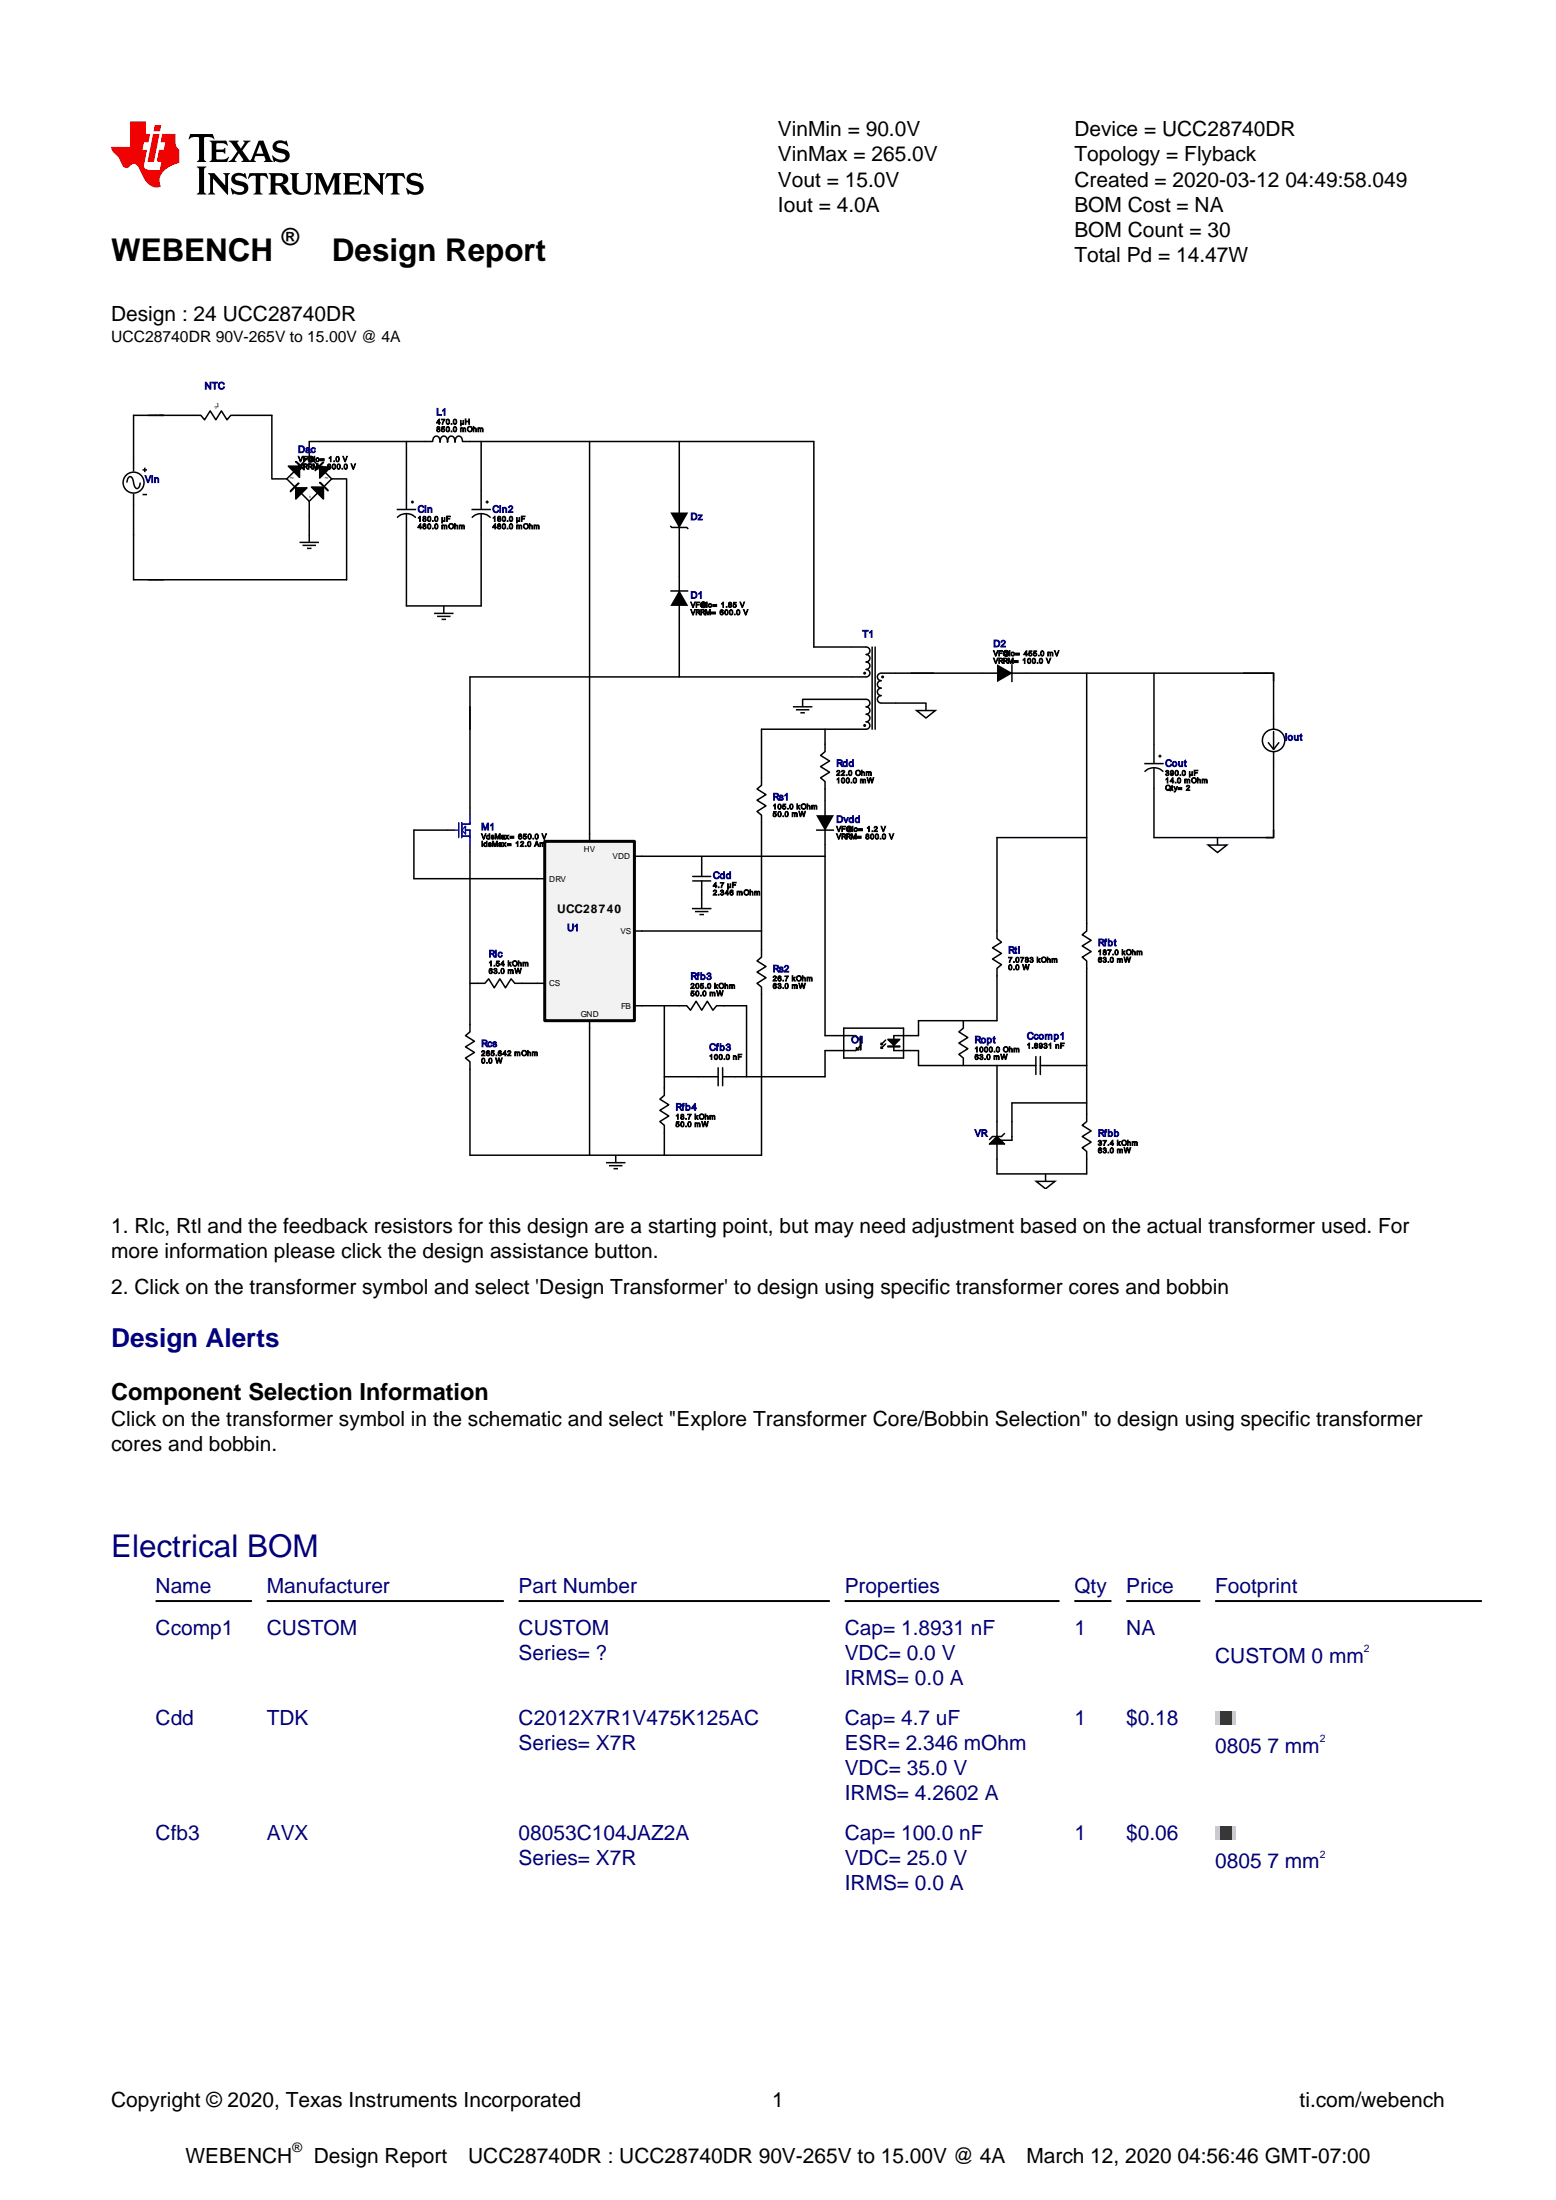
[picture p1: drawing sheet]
<svg xmlns="http://www.w3.org/2000/svg" width="210mm" height="297mm" viewBox="0 0 210 297" stroke-linecap="round" stroke-linejoin="round" font-family="sans-serif">
<path d="M55.2 23.5a.81 .81 0 0 0-.3 .9 .81 .81 0 0 0 .8 .6l.7 .2 .2 .3a.65 .65 0 0 1-1 .4l-.3-.1-.4-.5-.1 .1 .2 .9h.2l.1-.2a1.41 1.41 0 0 0 1.8-.4 .87 .87 0 0 0-.8-1.2l-.7-.2-.2-.2a.57 .57 0 0 1 .8-.4l.7 .5 .1-.1-.2-.7h-.2v.1a1.29 1.29 0 0 0-1.4 0zM52.2 23.4l-.2 .7v.1a.78 .78 0 0 1 1-.5v2.1v.2l-.3 .2v.1h1.2v-.1l-.2-.2-.1-.2 .1-2.1a.83 .83 0 0 1 .9 .5l.1-.1-.2-.7zM49 23.4l.2 .3 .1 .1v2l-.1 .2-.2 .3h.9l-.2-.3-.1-.2 .1-1.7 1.9 2.2h.1v-2.5l.2-.4h-.9l.3 .2v1.4l-1.5-1.6zM46.3 23.4l.2 .2 .1 .2v2l-.1 .2-.2 .3h2.3l.3-.7-.1-.1a1.45 1.45 0 0 1-1.6 .4v-1h.9l.2 .2h.1v-.8h-.1l-.2 .3h-.9v-.7v-.1l.2-.1a1.25 1.25 0 0 1 1.3 .4l.1-.1-.3-.6zM42.4 23.4l.2 .2 .1 .2v2l-.1 .2-.2 .3h.9l-.3-.3v-.2v-1.8l1.1 2.3 1-2.3v1.8v.2l-.2 .3h1.2l-.3-.3v-.2v-2v-.2l.3-.2h-1.1l-.8 1.8-.8-1.8zM39.2 23.4v.1l.2 .1v.2v1.5a1.24 1.24 0 0 0 1.7 1 .9 .9 0 0 0 .8-1l.1-1.7 .2-.2h-1l.3 .2v.2v1.5a.76 .76 0 0 1-.6 .7 .76 .76 0 0 1-.8-.4v-1.8v-.2l.2-.2zM37.2 23.8a1.01 1.01 0 0 1 1 .1 .52 .52 0 0 1 0 .6 .52 .52 0 0 1-.5 .2h-.5zM36.3 23.4l.2 .2v.2v2v.2l-.2 .3h1.2v-.1l-.3-.2v-.9a.71 .71 0 0 1 .9 .6 .83 .83 0 0 0 1.3 .4 1.13 1.13 0 0 1-.7-.7l-.6-.5a.76 .76 0 0 0 .8-.7 .76 .76 0 0 0-.8-.8zM33.7 23.4l-.2 .7v.1a.78 .78 0 0 1 1-.5v2.1v.2l-.3 .2v.1h1.2v-.1l-.2-.2-.1-.2 .1-2.1a.83 .83 0 0 1 .9 .5l.1-.1-.2-.7zM31.5 23.5a.81 .81 0 0 0-.3 .9 .81 .81 0 0 0 .8 .6l.8 .2 .2 .3a.65 .65 0 0 1-1 .4l-.3-.1-.5-.5-.1 .1 .3 .9h.1l.1-.2a1.41 1.41 0 0 0 1.9-.4 .87 .87 0 0 0-.9-1.2l-.7-.2-.2-.2a.57 .57 0 0 1 .9-.4l.6 .5 .1-.1-.2-.7h-.1l-.1 .1a1.29 1.29 0 0 0-1.4 0zM28.1 23.4l.3 .4v2l-.1 .2-.2 .3h.9l-.2-.3-.1-.2 .1-1.7 1.9 2.2h.1v-2.5l.2-.4h-.9l.3 .2v1.4l-1.5-1.6zM26.6 22.5v.1l.2 .1 .1 .3v2.8l-.1 .2-.2 .2v.1h1.3v-.1l-.3-.2-.1-.2v-2.8l.1-.3 .3-.2zM37.1 19.2a.81 .81 0 0 0-.3 .9 .81 .81 0 0 0 .8 .5l.7 .2 .2 .3a.64 .64 0 0 1-.9 .4l-.3-.1-.5-.4h-.1l.2 .9h.2l.1-.2a1.4 1.4 0 0 0 1.8-.4 .87 .87 0 0 0-.8-1.2l-.7-.2-.2-.2a.57 .57 0 0 1 .8-.4l.7 .5 .1-.1-.2-.7h-.2v.1a1.28 1.28 0 0 0-1.4 .1zM35.1 19.5l.4 1.2h-.9zM30.9 19v.1l.4 .3 .7 1-.6 1-.2 .2-.4 .2v.1h1.1l-.2-.3 .5-.9 .6 .9-.2 .2v.1h1.9l-.2-.3 .2-.5h1.2l.1 .5-.2 .3h1.2l-.3-.5-1-2.4h-.6l-.9 2.3-.3 .4-1-1.4 .6-.9 .5-.3v-.1h-1l.2 .2-.5 .9-.5-.8 .2-.3zM28.3 19l.2 .2 .1 .3v1.9l-.1 .2-.2 .3h2.3l.3-.7-.1-.1a1.45 1.45 0 0 1-1.6 .4v-1l.9 .1 .2 .2h.1v-.8h-.1l-.2 .2h-.9v-.7v-.1l.2-.1a1.25 1.25 0 0 1 1.3 .4l.1-.1-.3-.6zM25.7 18.1l-.3 .7h.1a1.15 1.15 0 0 1 1.3-.3l.1 2.9-.1 .2-.2 .3h1.2l-.2-.3-.1-.2v-2.7l.1-.2h.2a1.06 1.06 0 0 1 1.1 .3h.1l-.3-.7z" fill="#000"/>
<path d="M20.9 16.9l-.2 .8h.9l.2-.8zM20.7 18.1l-.8 3.8h.9l.7-3.8zM17.6 16.4v3.4h-2.6a2.07 2.07 0 0 0 .9 1.4l.4 .6a1.11 1.11 0 0 0 .8 .9l.3-.1a.73 .73 0 0 1 .6-.4 .73 .73 0 0 1 .7 .4l.2 .4a3.4 3.4 0 0 0 1.8 2.2 1.3 1.3 0 0 0 1 0 1.84 1.84 0 0 1 .8-2.4l.8-.5 .9-.3v-1.8a1.13 1.13 0 0 1-.5-1v-1.1h-1.8l-.2 1.1h.6l-.2 1h-.6l-.3 1.2a.38 .38 0 0 0 .2 .5h.4l-.2 1.1a4 4 0 0 1-2-.2 1.19 1.19 0 0 1-.1-1l.3-1.6h-.6l.2-1h.6l.3-1.1h-.6v-1.7z" fill="#f00000"/>
<g fill="none" stroke="#000" stroke-width=".2">
<path d="M41.7 59.6v2M36.7 64.6h2M38.7 64.6l1.3 1.4M38.9 62.9h1.5v1.5zM39.2 66.3l1-1h.1l-1.1 1.1zM39.9 65.9h1.5l-1.5 1.5zM39.9 62.3h.1l1 1v.1zM40 63.3l-1.3 1.3M40.3 66.3l1.4 1.4M40.4 73.2h2.6M40.8 73.6h1.8M41.4 74h.6"/>
<path d="M41.7 67.7v2M41.7 72.2v1M41.7 61.6l1.3 1.3M41.7 61.6l-1.2 1.2M42 65.8h1.7v1.6zM42.5 63.4l1.1-1h.1l-1.2 1.1zM43 66.4l-1.3 1.3M43.1 63h1.6l-1.6 1.5zM43.1 65.2h.1l1.1 1v.1zM43.6 63.4l1.2 1.2M44.8 64.6h2M44.8 64.6l-1.2 1.3"/>
<path d="M63.6 68.8h2.7M63.7 69.8a1.71 1.71 0 0 1 2.5 0M64.9 66.2v2.6M64.9 69.4v2.8M65.5 67.8h.4M65.7 67.6v.4M90.5 71l.2 .2h2l.2 .2M90.5 79.8h2.4M91.7 67.2v6M91.7 77.8v6M132.5 90.9h6.1M136.6 89.7v2.4"/>
<path d="M93.4 122.7h2.6M93.8 123.1h1.8M94.4 123.5h.6M94.7 121.7v1M94.2 145.4h2.7M96.9 144.1v2.5M97.5 145.4h2.8M97.5 144.1v2.5M137.1 143.8h2.7M139.8 142.6v2.5M140.4 143.8h2.7M140.4 142.6v2.5"/>
</g>
<path d="M39.9 65.9h1.5l-1.5 1.5zM38.9 62.9h1.5v1.5zM43.1 63h1.6l-1.6 1.5zM42 65.8h1.7v1.6zM91.7 79.7l1.2 2.1h-2.4zM90.5 69.2h2.4l-1.2 2.1zM134.6 89.7l2.1 1.2-2.1 1.2z" fill="#000"/>
<path d="M123.7 95.9h2.5l-1.2 1z" fill="#fff"/>
<path d="M123.7 95.9h2.5l-1.2 1zM125 94.9v1" fill="none" stroke="#000" stroke-width=".2"/>
<path d="M163.1 114.1h2.5l-1.3 1z" fill="#fff"/>
<g fill="none" stroke="#000" stroke-width=".2">
<path d="M26.1 56.1h1l.5 .6 .8-1.2 .7 1.2 .8-1.2 .7 1.2 .5-.6h1.1M57.4 59.6h1M58.4 59.6v-.1a.5 .5 0 0 1 .2-.5 .5 .5 0 0 1 .6 .1l.2 .6v-.2a.5 .5 0 0 1 .2-.5 .5 .5 0 0 1 .7 .1l.1 .6v-.2a.5 .5 0 0 1 .2-.5 .5 .5 0 0 1 .7 .1l.1 .6v-.2a.5 .5 0 0 1 .3-.5 .5 .5 0 0 1 .6 .1l.1 .5h1M21.1 78.3h1M53.5 68.8h2.7M53.6 69.8a1.71 1.71 0 0 1 2.5 0M54.9 66.2v2.6M54.9 69.4v2.8M55.5 67.8h.4M55.7 67.6v.4M58.6 82.8h2.6M59 83.2h1.8"/>
<path d="M59.6 83.6h.6M59.9 81.8v1M107 95.4h2.6M107.4 95.8h1.8M108 96.2h.6M108.3 94.4v1M114.9 87.3h2a.5 .5 0 0 1 .5 .6 .5 .5 0 0 1-.5 .5 .5 .5 0 0 1 .5 .5 .5 .5 0 0 1-.5 .5 .5 .5 0 0 1 .5 .5 .5 .5 0 0 1-.5 .5 .5 .5 0 0 1 .5 .5 .5 .5 0 0 1-.5 .5h-2M114.9 94.4h2a.5 .5 0 0 1 .5 .5 .5 .5 0 0 1-.5 .5 .5 .5 0 0 1 .5 .5 .5 .5 0 0 1-.5 .5 .5 .5 0 0 1 .5 .5 .5 .5 0 0 1-.5 .5 .5 .5 0 0 1 .5 .5 .5 .5 0 0 1-.5 .5h-2M117.7 87.3v11.1M118.1 87.3v11.1M120.9 90.9h-2a.5 .5 0 0 0-.5 .5 .5 .5 0 0 0 .5 .5 .5 .5 0 0 0-.5 .5 .5 .5 0 0 0 .5 .5 .5 .5 0 0 0-.5 .5 .5 .5 0 0 0 .5 .5 .5 .5 0 0 0-.5 .5 .5 .5 0 0 0 .5 .5h2M123 90.9h3"/>
<path d="M167.8 90.9h3.1M60.4 112.1h1M63.4 109v1M63.4 114.1v1M93.5 118.3h2.4M93.5 118.9h2.4M94.7 115.6v2.7M94.7 118.9v2.8M110.1 112.1h2.5M111.3 100.5v1l-.6 .5 1.3 .7-1.3 .8 1.3 .7-1.3 .8 .6 .5v1M111.3 108v6.1M154.4 103.1h2.7"/>
<path d="M154.5 104.1a1.71 1.71 0 0 1 2.5 0M155.7 100.5v2.6M155.7 103.7v2.8M156.3 102.1h.5M156.5 101.9v.4M163.1 114.1h2.5l-1.3 1zM164.3 113.1v1M170.9 113.1h1M64.4 132.7h1l.5-.6 .8 1.3 .8-1.3 .7 1.3 .8-1.3 .5 .6h1M102.8 128.2v1l-.6 .5 1.2 .8-1.2 .7 1.2 .8-1.2 .7 .6 .6v1M112.9 139.8h2.6l.6 .6M113.9 138.8h8v4h-8z"/>
<path d="M116.1 139.9h.1v1.8h-.1zM123 139.8h-2.4v2h2.4M130 137.8v1l-.6 .5 1.2 .8-1.2 .7 1.2 .8-1.2 .7 .6 .5v1M81.8 157h2.6M82.2 157.4h1.8M82.8 157.8h.6M83.1 156v1M89.7 146.9v1l-.6 .5 1.2 .7-1.2 .8 1.2 .8-1.2 .7 .6 .5v1M115.6 141.4l.3 .3h-.3zM116.2 141.1l-.7 .7h-2.6M118.9 141.3l.2 .2h-.2zM118.9 140.8l.2 .2h-.2z"/>
<path d="M119.5 140.4l-.6 .6M119.5 140.9l-.6 .6M119.8 140.3h1.6l-.8 .8zM119.8 141.2h1.6v.1h-1.6zM133.5 154.4l1.1-1 1 1zM134.6 151.4v2M134.6 154.4v2.1M135.6 153l-.4 .4h-1.3l-.4 .4M136.6 151.4v2.5h-1.5"/>
<circle cx="116.7" cy="90.9" r=".1"/>
<circle cx="116.7" cy="97.9" r=".1"/>
<circle cx="119.1" cy="91.4" r=".1"/>
</g>
<path d="M61.4 112.1h.5M61.9 111.1v2M62.3 111.1v2M62.3 112.9h1.1M62.3 112.1l.5-.5v1zM62.8 112.1h.6v2M63.4 110v1.3h-1.1" fill="none" stroke="#00f" stroke-width=".2"/>
<g fill="#000">
<path d="M110.1 110h2.5l-1.3 2.2zM115.6 141.4l.3 .3h-.3zM116.1 139.9h.1v1.8h-.1zM118.9 141.3l.2 .2h-.2zM118.9 140.8l.2 .2h-.2zM119.8 140.3h1.6l-.8 .8zM119.8 141.2h1.6v.1h-1.6zM133.5 154.4l1.1-1 1 1z"/>
<circle cx="116.7" cy="90.9" r=".1"/>
<circle cx="116.7" cy="97.9" r=".1"/>
<circle cx="119.1" cy="91.4" r=".1"/>
</g>
<path d="M139.9 159.5h2.5l-1.3 1z" fill="#fff"/>
<path d="M21.1 56.1h1M63.4 95.4v3M170.9 90.9h1M102.8 105v1l-.6 .5 1.2 .8-1.2 .7 1.2 .8-1.2 .7 .6 .5v1.1M63.4 138.3v1l-.6 .5 1.2 .8-1.2 .7 1.2 .8-1.2 .7 .6 .5v1.1M91.7 135.8h1l.5 .6 .7-1.2 .8 1.2 .8-1.2 .7 1.2 .5-.6h1M134.6 125.7v1l.6 .5-1.3 .8 1.3 .7-1.3 .8 1.3 .7-.6 .5v1M146.7 124.7v1l-.6 .5 1.2 .7-1.2 .8 1.2 .8-1.2 .7 .6 .5v1M139.9 159.5h2.5l-1.3 1zM141.1 158.5v1M146.7 150.4v1l-.6 .5 1.2 .8-1.2 .7 1.2 .8-1.2 .7 .6 .5v1.1" fill="none" stroke="#000" stroke-width=".2"/>
<path d="M73.5 113.6h12.1v24.2h-12.1z" fill="#f2f2f2"/>
<path d="M73.5 113.6h12.1v24.2h-12.1z" fill="none" stroke="#000" stroke-width=".4"/>
<g fill="none" stroke="#000" stroke-width=".2">
<path d="M26.1 56.1h-8.1v7.5M32.2 56.1h4.5v8.5M41.7 59.6h15.7M54.9 59.6v6.6M63.4 59.6h46.4v27.7h5.1M64.9 59.6v6.6M79.6 59.6v54M91.7 59.6v7.6M17.1 65.2a.74 .74 0 0 1 .5-.9 .76 .76 0 0 1 .4 .9 .8 .8 0 0 0 .5 .8 .74 .74 0 0 0 .4-.8M19.2 66.8h.6M19.2 63.4h.6M19.5 63.1v.6"/>
<path d="M41.7 69.7v2.5M46.8 64.6v13.7h-28.8v-11.6M54.9 72.2v9.6h10v-9.6M91.7 73.2v4.6M91.7 83.8v7.6M108.3 94.4h6.6M111.3 98.4v2.1M114.9 91.4h-51.5v17.6M114.9 98.4h-12.1v6.6M120.9 94.9h4.1M120.9 90.9h11.6M138.6 90.9h33.3v7.5"/>
<path d="M146.7 90.9v33.8M155.7 90.9v9.6M171.9 98.4a1.51 1.51 0 0 0-1.5 1.6 1.51 1.51 0 0 0 1.5 1.5M171.9 98.4a1.51 1.51 0 0 1 1.5 1.6 1.51 1.51 0 0 1-1.5 1.5M171.9 98.7v2.5M60.4 112.1h-4.5v6.5h17.6M63.4 115.1v23.2M102.8 111.1v17.1M111.3 115.6h-25.7M111.3 106.5v1.5M111.3 114.1v25.7h1.6M146.7 113.1h-12.1v12.6"/>
<path d="M171.2 100.3l.7 .9M171.9 101.5v11.6h-16.2v-6.6M172.6 100.3l-.7 .9M63.4 132.7h1M70.5 132.7h3M79.6 137.8v18.2M89.7 135.8v11.1M91.7 135.8h-6.1M97.7 135.8h3.1v9.6M102.8 125.7h-17.2M102.8 134.3v21.7h-39.4v-11.6M134.6 131.7v6.1h-10.6v2h-1"/>
<path d="M146.7 130.7v19.7M89.7 152.9v3.1M89.7 145.4h4.5M112.9 141.8h-1.6v3.6h-11M123 141.8h1v2h13.1M134.6 143.8v7.6M134.6 156.5v2h12.1v-2M143.1 143.8h3.6M146.7 148.9h-10.1v2.5"/>
<circle cx="18" cy="65.2" r="1.41"/>
</g>
<path d="M16 216.1h3" fill="none" stroke="#fff" stroke-width=".26"/>
<path d="M21 216.1h13M36 216.1h32M70 216.1h42M114 216.1h29M145 216.1h5M152 216.1h10M164 216.1h36" fill="none" stroke="#000" stroke-width=".26"/>
<path d="M164 231.1h2.8v1.7h-2.8z" fill="#cbcbcb"/>
<path d="M164.6 231.1h1.6v1.7h-1.6z" fill="#363636"/>
<path d="M164 246.6h2.8v1.8h-2.8z" fill="#cbcbcb"/>
<path d="M164.6 246.6h1.6v1.8h-1.6z" fill="#363636"/>
<g font-size="4.2">
<text x="15" y="35.3">WEBENCH</text>
<text x="44.8" y="35.3">Design Report</text>
</g>
<text font-size="4.2" fill="#000080" x="15" y="210.2">Electrical BOM</text>
<text font-size="3.5" fill="#008" x="15" y="181.8">Design Alerts</text>
<g font-size="3.2">
<text x="38" y="33">®</text>
<text x="15" y="188.9">Component Selection Information</text>
</g>
<g font-size="2.8">
<text x="105" y="18.4">VinMin = 90.0V</text>
<text x="105" y="21.8">VinMax = 265.0V</text>
<text x="145" y="18.4">Device = UCC28740DR</text>
<text x="145" y="21.8">Topology = Flyback</text>
<text x="105" y="25.2">Vout = 15.0V</text>
<text x="105" y="28.6">Iout = 4.0A</text>
<text x="145" y="25.2">Created = 2020-03-12 04:49:58.049</text>
<text x="145" y="28.6">BOM Cost = NA</text>
<text x="145" y="32">BOM Count = 30</text>
<text x="145" y="35.3">Total Pd = 14.47W</text>
<text x="15" y="43.4">Design : 24 UCC28740DR</text>
<text x="15" y="166.5">1. Rlc, Rtl and the feedback resistors for this design are a starting point, but may need adjustment based on the actual transformer used. For</text>
<text x="15" y="169.9">more information please click the design assistance button.</text>
<text x="15" y="174.7">2. Click on the transformer symbol and select 'Design Transformer' to design using specific transformer cores and bobbin</text>
<text x="15" y="192.4">Click on the transformer symbol in the schematic and select &quot;Explore Transformer Core/Bobbin Selection&quot; to design using specific transformer</text>
<text x="15" y="195.8">cores and bobbin.</text>
<text x="15" y="284.4">Copyright © 2020, Texas Instruments Incorporated</text>
<text x="104.2" y="284.4">1</text>
<text x="175.4" y="284.4">ti.com/webench</text>
<text x="25" y="292">WEBENCH</text>
<text x="42.3" y="292">Design Report</text>
<text x="63.2" y="292">UCC28740DR : UCC28740DR 90V-265V to 15.00V @ 4A</text>
<text x="138.5" y="292">March 12, 2020 04:56:46 GMT-07:00</text>
</g>
<g font-size="2.8" fill="#000080">
<text x="21" y="215">Name</text>
<text x="36" y="215">Manufacturer</text>
<text x="70" y="215">Part Number</text>
<text x="114" y="215">Properties</text>
<text x="145" y="215">Qty</text>
<text x="152" y="215">Price</text>
<text x="164" y="215">Footprint</text>
<text x="21" y="220.7">Ccomp1</text>
<text x="36" y="220.7">CUSTOM</text>
<text x="70" y="220.7">CUSTOM</text>
<text x="114" y="220.7">Cap= 1.8931 nF</text>
<text x="145" y="220.7">1</text>
<text x="152" y="220.7">NA</text>
<text x="70" y="224.1">Series= ?</text>
<text x="114" y="224.1">VDC= 0.0 V</text>
<text x="114" y="227.5">IRMS= 0.0 A</text>
<text x="164" y="224.5">CUSTOM 0 mm</text>
<text x="21" y="232.8">Cdd</text>
<text x="36" y="232.8">TDK</text>
<text x="70" y="232.8">C2012X7R1V475K125AC</text>
<text x="114" y="232.8">Cap= 4.7 uF</text>
<text x="145" y="232.8">1</text>
<text x="152" y="232.8">$0.18</text>
<text x="70" y="236.2">Series= X7R</text>
<text x="114" y="236.2">ESR= 2.346 mOhm</text>
<text x="114" y="239.6">VDC= 35.0 V</text>
<text x="164" y="236.7">0805 7 mm</text>
<text x="114" y="243">IRMS= 4.2602 A</text>
<text x="21" y="248.4">Cfb3</text>
<text x="36" y="248.4">AVX</text>
<text x="70" y="248.4">08053C104JAZ2A</text>
<text x="70" y="251.8">Series= X7R</text>
<text x="114" y="248.4">Cap= 100.0 nF</text>
<text x="114" y="251.8">VDC= 25.0 V</text>
<text x="145" y="248.4">1</text>
<text x="152" y="248.4">$0.06</text>
<text x="114" y="255.2">IRMS= 0.0 A</text>
<text x="164" y="252.2">0805 7 mm</text>
</g>
<text font-size="2.1" x="15" y="46.2">UCC28740DR 90V-265V to 15.00V @ 4A</text>
<text font-size="1.8" x="39.5" y="290.6">®</text>
<text font-size="1.6" x="75.2" y="123.3">UCC28740</text>
<g font-size="1.4" fill="#000080">
<text x="184.1" y="223.1">2</text>
<text x="178.1" y="235.2">2</text>
<text x="178.1" y="250.8">2</text>
</g>
<g font-size="1.3" fill="#000080">
<text x="27.6" y="52.5">NTC</text>
<text x="58.9" y="56.1">L1</text>
<text x="19.5" y="65.2">Vin</text>
<text x="40.2" y="61.1">Dac</text>
<text x="56.4" y="69.2">Cin</text>
<text x="66.5" y="69.2">Cin2</text>
<text x="93.2" y="70.2">Dz</text>
<text x="93.2" y="80.8">D1</text>
<text x="116.4" y="86">T1</text>
<text x="134.1" y="87.3">D2</text>
<text x="173.4" y="100">Iout</text>
<text x="112.9" y="103.5">Rdd</text>
<text x="157.3" y="103.5">Cout</text>
<text x="64.9" y="112.1">M1</text>
<text x="104.3" y="108">Rs1</text>
<text x="112.9" y="111.1">Dvdd</text>
<text x="96.2" y="118.6">Cdd</text>
<text x="76.5" y="125.7">U1</text>
<text x="65.9" y="129.2">Rlc</text>
<text x="104.3" y="131.2">Rs2</text>
<text x="136.1" y="128.7">Rtl</text>
<text x="148.2" y="127.7">Rfbt</text>
<text x="93.2" y="132.2">Rfb3</text>
<text x="64.9" y="141.3">Rcs</text>
<text x="95.7" y="141.8">Cfb3</text>
<text x="114.9" y="140.8">O1</text>
<text x="131.5" y="140.8">Ropt</text>
<text x="138.6" y="140.3">Ccomp1</text>
<text x="91.2" y="149.9">Rfb4</text>
<text x="131.5" y="153.4">VR</text>
<text x="148.2" y="153.4">Rfbb</text>
</g>
<g font-size="1.1">
<text x="74.1" y="119">DRV</text>
<text x="78.8" y="115">HV</text>
<text x="82.7" y="116">VDD</text>
<text x="83.7" y="126.1">VS</text>
<text x="74.1" y="133.2">CS</text>
<text x="78.4" y="137.3">GND</text>
<text x="83.8" y="136.2">FB</text>
</g>
<g font-size="1">
<text x="58.9" y="57.3">470.0 µH</text>
<text x="58.9" y="58.3">850.0 mOhm</text>
<text x="39.7" y="64.2" transform="rotate(-180 39.7 64.2)">~</text>
<text x="40.2" y="62.3">VF@Io= 1.0 V</text>
<text x="40.2" y="63.3">VRRM= 800.0 V</text>
<text x="42.1" y="62.7" transform="rotate(-90 42.1 62.7)">+</text>
<text x="44.4" y="64.2" transform="rotate(-180 44.4 64.2)">~</text>
<text x="42.1" y="67.3" transform="rotate(-90 42.1 67.3)">-</text>
<text x="56.4" y="70.4">180.0 µF</text>
<text x="56.4" y="71.4">480.0 mOhm</text>
<text x="66.5" y="70.4">180.0 µF</text>
<text x="66.5" y="71.4">480.0 mOhm</text>
<text x="93.2" y="82">VF@Io= 1.85 V</text>
<text x="93.2" y="83">VRRM= 600.0 V</text>
<text x="134.1" y="88.6">VF@Io= 455.0 mV</text>
<text x="134.1" y="89.6">VRRM= 100.0 V</text>
<text x="112.9" y="104.7">22.0 Ohm</text>
<text x="112.9" y="105.7">100.0 mW</text>
<text x="157.3" y="104.7">390.0 µF</text>
<text x="157.3" y="105.7">14.0 mOhm</text>
<text x="157.3" y="106.7">Qty= 2</text>
<text x="64.9" y="113.3">VdsMax= 650.0 V</text>
<text x="104.3" y="109.2">105.0 kOhm</text>
<text x="104.3" y="110.2">50.0 mW</text>
<text x="112.9" y="112.3">VF@Io= 1.2 V</text>
<text x="112.9" y="113.3">VRRM= 800.0 V</text>
<text x="64.9" y="114.3">IdsMax= 12.0 Amps</text>
<text x="96.2" y="119.8">4.7 µF</text>
<text x="96.2" y="120.8">2.346 mOhm</text>
<text x="65.9" y="130.4">1.54 kOhm</text>
<text x="65.9" y="131.4">63.0 mW</text>
<text x="136.1" y="129.9">7.0783 kOhm</text>
<text x="136.1" y="130.9">0.0 W</text>
<text x="148.2" y="128.9">187.0 kOhm</text>
<text x="148.2" y="129.9">63.0 mW</text>
<text x="93.2" y="133.5">205.0 kOhm</text>
<text x="93.2" y="134.5">50.0 mW</text>
<text x="104.3" y="132.4">26.7 kOhm</text>
<text x="104.3" y="133.5">63.0 mW</text>
<text x="64.9" y="142.5">265.642 mOhm</text>
<text x="64.9" y="143.5">0.0 W</text>
<text x="95.7" y="143">100.0 nF</text>
<text x="131.5" y="142">1000.0 Ohm</text>
<text x="131.5" y="143">63.0 mW</text>
<text x="138.6" y="141.5">1.8931 nF</text>
<text x="91.2" y="151.1">18.7 kOhm</text>
<text x="91.2" y="152.1">50.0 mW</text>
<text x="148.2" y="154.6">37.4 kOhm</text>
<text x="148.2" y="155.7">63.0 mW</text>
</g>
<text font-size=".9" x="29.5" y="54.5" transform="rotate(-180 29.5 54.5)">t</text>
<text font-size=".6" x="29.3" y="54.9" transform="rotate(-180 29.3 54.9)">o</text>
</svg>
